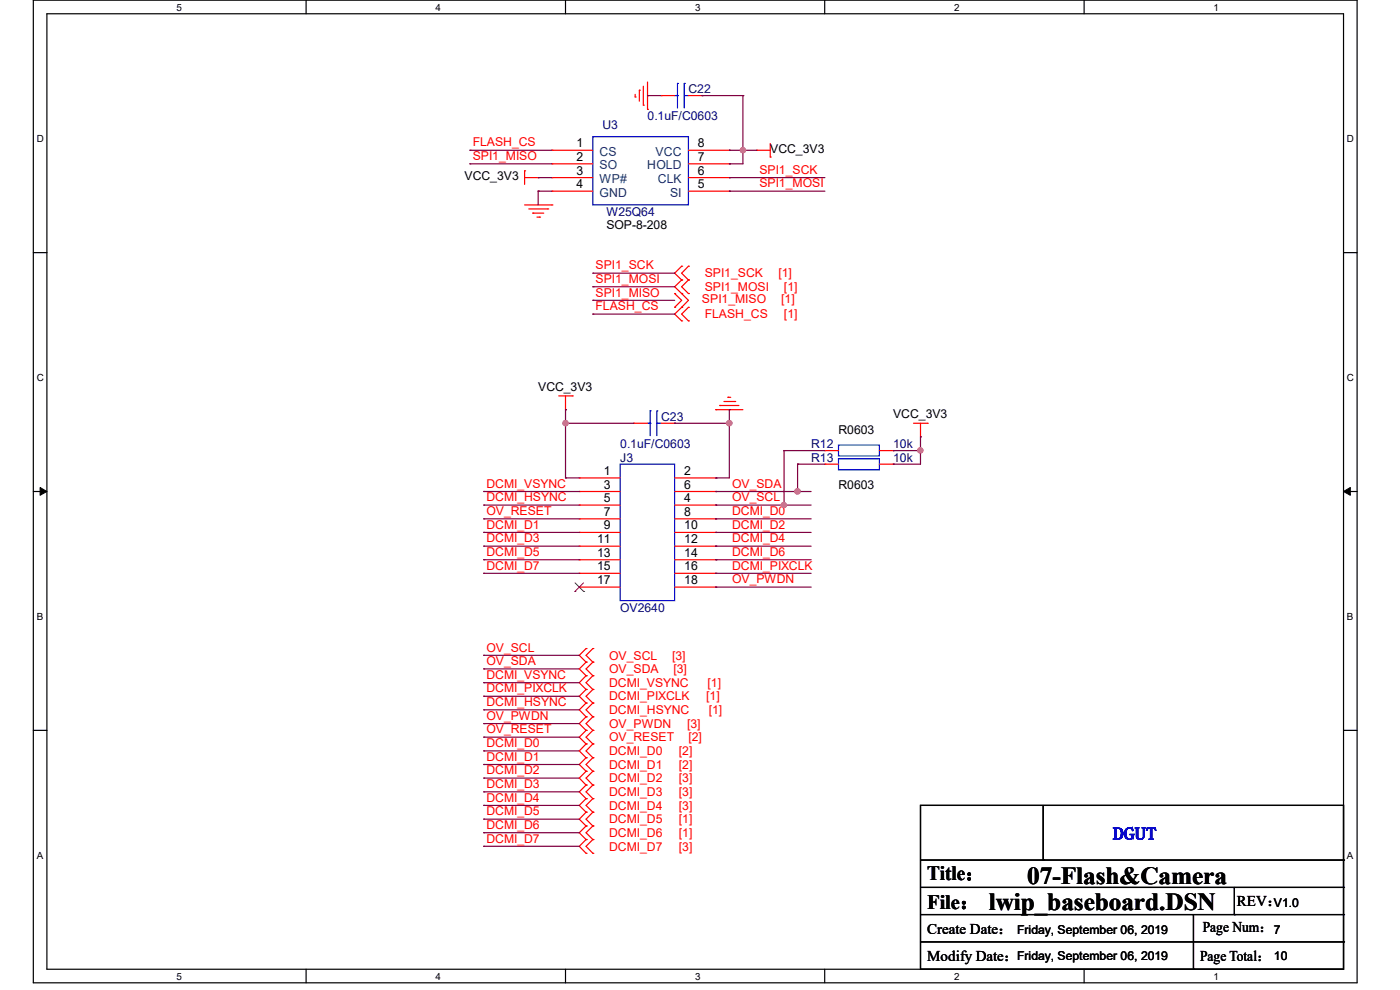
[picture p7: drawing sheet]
<svg xmlns="http://www.w3.org/2000/svg" width="297mm" height="210mm" viewBox="0 0 297 210" stroke-linecap="round" stroke-linejoin="round" font-family="sans-serif">
<path d="M7.1 0h280.8v208.5h-280.8zM9.9 2.9h275.1v202.7h-275.1z" fill="none" stroke="#000" stroke-width=".25"/>
<g fill="#fff">
<path d="M37.4 .3h1.2v2.4h-1.2z"/>
<path d="M37.4 205.9h1.2v2.3h-1.2z"/>
</g>
<path d="M64.9 0v2.9M64.9 205.6v2.9" fill="none" stroke="#000" stroke-width=".25"/>
<g fill="#fff">
<path d="M92.4 .3h1.2v2.4h-1.2z"/>
<path d="M92.4 205.9h1.2v2.3h-1.2z"/>
</g>
<path d="M120 0v2.9M120 205.6v2.9" fill="none" stroke="#000" stroke-width=".25"/>
<g fill="#fff">
<path d="M147.4 .3h1.2v2.4h-1.2z"/>
<path d="M147.4 205.9h1.2v2.3h-1.2z"/>
</g>
<path d="M175 0v2.9M175 205.6v2.9" fill="none" stroke="#000" stroke-width=".25"/>
<g fill="#fff">
<path d="M202.4 .3h1.2v2.4h-1.2z"/>
<path d="M202.4 205.9h1.2v2.3h-1.2z"/>
</g>
<path d="M230 0v2.9M230 205.6v2.9" fill="none" stroke="#000" stroke-width=".25"/>
<g fill="#fff">
<path d="M257.5 .3h1.1v2.4h-1.1z"/>
<path d="M257.5 205.9h1.1v2.3h-1.1z"/>
<path d="M7.8 28.2h1.5v2.4h-1.5z"/>
<path d="M285.7 28.2h1.5v2.4h-1.5z"/>
<path d="M7.8 78.9h1.5v2.3h-1.5z"/>
<path d="M285.7 78.9h1.5v2.3h-1.5z"/>
</g>
<path d="M7.1 53.6h2.8M285 53.6h2.9" fill="none" stroke="#000" stroke-width=".25"/>
<g fill="#fff">
<path d="M7.8 129.6h1.3v2.3h-1.3z"/>
<path d="M285.7 129.6h1.4v2.3h-1.4z"/>
</g>
<path d="M7.1 104.3h2.8M285 104.3h2.9" fill="none" stroke="#000" stroke-width=".25"/>
<path d="M8.5 103.4l1.4 .9-1.4 .8zM285 104.3l1.5-.9v1.7z" fill="#000" stroke="#000" stroke-width=".21"/>
<g fill="#fff">
<path d="M7.8 180.3h1.3v2.3h-1.3z"/>
<path d="M285.7 180.3h1.4v2.3h-1.4z"/>
</g>
<g fill="none" stroke="#000" stroke-width=".25">
<path d="M7.1 154.9h2.8M285 154.9h2.9M195.3 170.9h89.7v34.7h-89.7zM221.3 170.9v11.6M195.3 182.5h89.7M195.3 188.3h89.7M195.3 194h89.7M195.3 199.8h89.7M221.3 182.5h.1M253.2 194v11.6M261.9 194h.1M261.9 188.3v5.7"/>
<path d="M285 182.5h.1M285 188.3h.1M285 194h.1M285 199.8h.1M253.2 205.6h.1"/>
</g>
<g fill="none" stroke="#f00" stroke-width=".25">
<path d="M135.6 19.1h.1M135.6 19.1v2.4M136.5 18.3v4M137.4 17.4v5.8M111.3 36.2h.1M111.3 37.7h2.9M111.3 36.2v2.9M114.2 37.7h.1M117.1 31.9h.1M117.1 34.8h.1M117.1 37.7h.1M117.1 37.7h8.7"/>
<path d="M117.1 31.9h8.7M117.1 34.8h8.7M134.7 20.6h.1M134.7 20v.6M136.5 22.3h.1M137.4 23.2h.1M140.3 20.3h.1M140.3 20.3h2.8M146 37.7h8.7M146 31.9h8.7M146 20.3h2.9M146 34.8h8.7"/>
<path d="M148.9 20.3h.1M154.7 37.7h.1M154.7 34.8h.1M154.7 31.9h.1M160.5 31.9h.1M160.5 31.9h2.9M163.4 33.3h.1M163.4 30.4v2.9M111.3 43.5h5.8M112.2 44.3h4M113 45.2h.1M113 45.2h2.4"/>
<path d="M113.9 46.1h.6M114.5 46.1h.1M116.2 44.3h.1M117.1 43.5h.1M117.1 40.6h.1M117.1 40.6h8.7M144.6 56.5h.1M144.6 59.4h.1M144.6 56.5l-1.5 1.5 1.5 1.4M144.6 59.4l-1.5 1.4 1.5 1.5M146 59.4h.1M146 56.5h.1"/>
<path d="M146 56.5l-1.4 1.5 1.4 1.4M146 59.4l-1.4 1.4 1.4 1.5M146 40.6h8.7M154.7 40.6h.1M143.1 65.2h.1M143.1 62.3h.1M143.1 62.3l1.5 1.4-1.5 1.5M144.6 62.3h.1M144.6 65.2h.1M144.6 68.1h.1M144.6 65.2l-1.5 1.4 1.5 1.5M144.6 62.3l1.4 1.4-1.4 1.5"/>
<path d="M146 62.3h.1M146 68.1h.1M146 65.2h.1M146 65.2l-1.4 1.4 1.4 1.5M118.5 84h2.9M120 86.9h.1M120 84v2.9M121.4 84h.1M134.5 89.8h.1M134.5 89.8h2.9M140.3 89.8h2.8M143.1 89.8h.1"/>
<path d="M151.8 86.9h.1M151.8 86.9h5.8M152.7 86h.1M152.7 86h4.1M153.6 85.2h2.3M154.4 84.3h.1M154.4 84.3h.6M155.9 85.2h.1M175 95.6h.1M175 98.5h.1M175 95.6h2.9M175 98.5h2.9"/>
<path d="M186.6 95.6h2.9M186.6 98.5h2.9M189.5 95.6h.1M189.5 98.5h.1M193.8 89.8h2.9M195.3 92.7h.1M195.3 89.8v2.9M196.7 89.8h.1M122.9 101.4h.1M122.9 104.3h.1M122.9 107.1h.1M122.9 110.1h.1"/>
<path d="M122.9 112.9h.1M122.9 115.9h.1M122.9 118.7h.1M122.9 101.4h8.7M122.9 104.3h8.7M122.9 107.1h8.7M122.9 110.1h8.7M122.9 112.9h8.7M122.9 115.9h8.7M122.9 118.7h8.7M143.1 101.4h8.7M143.1 104.3h8.7"/>
<path d="M143.1 107.1h8.7M143.1 110.1h8.7M143.1 112.9h8.7M143.1 115.9h8.7M143.1 118.7h8.7M151.8 101.4h.1M151.8 107.1h.1M151.8 104.3h.1M151.8 110.1h.1M151.8 112.9h.1M151.8 115.9h.1M151.8 118.7h.1"/>
<path d="M122.9 121.6h.1M122.9 124.5h.1M122.9 121.6h8.7M122.9 124.5h8.7M124.3 137.6h.1M124.3 137.6l-1.4 1.4 1.4 1.5M125.8 137.6h.1M125.8 137.6l-1.5 1.4 1.5 1.5M143.1 121.6h8.7M143.1 124.5h8.7M151.8 121.6h.1M151.8 124.5h.1"/>
<path d="M124.3 140.5h.1M124.3 143.3h.1M124.3 146.3h.1M124.3 149.1h.1M124.3 152.1h.1M124.3 154.9h.1M124.3 157.8h.1M124.3 140.5l-1.4 1.4 1.4 1.4M124.3 143.3l-1.4 1.5 1.4 1.5M124.3 146.3l-1.4 1.4 1.4 1.4M124.3 149.1l-1.4 1.5 1.4 1.5M124.3 154.9l-1.4 1.5 1.4 1.4"/>
<path d="M124.3 152.1l-1.4 1.4 1.4 1.4M124.3 157.8l-1.4 1.5 1.4 1.4M125.8 140.5h.1M125.8 143.3h.1M125.8 146.3h.1M125.8 149.1h.1M125.8 152.1h.1M125.8 157.8h.1M125.8 154.9h.1M125.8 140.5l-1.5 1.4 1.5 1.4M125.8 143.3l-1.5 1.5 1.5 1.5M125.8 146.3l-1.5 1.4 1.5 1.4"/>
<path d="M125.8 149.1l-1.5 1.5 1.5 1.5M125.8 154.9l-1.5 1.5 1.5 1.4M125.8 152.1l-1.5 1.4 1.5 1.4M125.8 157.8l-1.5 1.5 1.5 1.4M124.3 160.7h.1M124.3 163.6h.1M124.3 166.5h.1M124.3 169.4h.1M124.3 172.3h.1M124.3 175.2h.1M124.3 178.1h.1M124.3 160.7l-1.4 1.5 1.4 1.4"/>
<path d="M124.3 163.6l-1.4 1.5 1.4 1.4M124.3 166.5l-1.4 1.5 1.4 1.4M124.3 169.4l-1.4 1.5 1.4 1.4M124.3 172.3l-1.4 1.5 1.4 1.4M124.3 175.2l-1.4 1.5 1.4 1.4M124.3 178.1l-1.4 1.4 1.4 1.5M125.8 160.7h.1M125.8 163.6h.1M125.8 166.5h.1M125.8 169.4h.1M125.8 172.3h.1M125.8 175.2h.1"/>
<path d="M125.8 178.1h.1M125.8 160.7l-1.5 1.5 1.5 1.4M125.8 163.6l-1.5 1.5 1.5 1.4M125.8 166.5l-1.5 1.5 1.5 1.4M125.8 169.4l-1.5 1.5 1.5 1.4M125.8 172.3l-1.5 1.5 1.5 1.4M125.8 175.2l-1.5 1.5 1.5 1.4M125.8 178.1l-1.5 1.4 1.5 1.5M124.3 181h.1M125.8 181h.1"/>
</g>
<g fill="none" stroke="#00f" stroke-width=".25">
<path d="M143.7 17.7h.1M143.7 17.7v5.2M145.2 17.7h.1M145.2 17.7v5.2M125.8 29h20.2v14.5h-20.2zM143.1 20.3h.6M143.7 20.3h.1M145.2 20.3h.1M145.2 20.3h.8M131.6 98.5h11.5v28.9h-11.5zM137.4 89.8h.5M137.9 89.8h.1"/>
<path d="M137.9 87.2h.1M137.9 87.2v5.2M139.4 87.2h.1M139.4 89.8h.1M139.4 89.8h.9M139.4 87.2v5.2M177.9 94.4h8.7v2.3h-8.7zM177.9 97.3h8.7v2.4h-8.7z"/>
</g>
<path d="M122 125.5h.1M122 123.7l1.8 1.8M123.8 123.7l-1.8 1.8M123.8 125.5h.1" fill="none" stroke="#804000" stroke-width=".21"/>
<g fill="none" stroke="#800040" stroke-width=".25">
<path d="M99.7 31.9h.1M99.7 34.8h.1M99.7 31.9h17.4M99.7 34.8h17.4M114.2 37.7h.1M114.2 37.7h2.9M137.4 20.3h.1M137.4 20.3h2.9M148.9 20.3h.1M148.9 20.3h8.7M154.7 34.8h.1M154.7 37.7h.1"/>
<path d="M154.7 31.9h.1M154.7 31.9h5.8M154.7 37.7h20.3M157.6 31.9h.1M157.6 20.3h.1M157.6 20.3v14.5h-2.9M114.2 40.6h.1M114.2 40.6h2.9M114.2 40.6v2.9M125.8 58h.1M125.8 58h17.3M154.7 40.6h.1"/>
<path d="M154.7 40.6h20.3M125.8 60.8h.1M125.8 63.7h.1M125.8 66.6h.1M125.8 60.8h17.3M125.8 63.7h17.3M125.8 66.6h17.3M120 89.8h.1M120 86.9h.1M120 89.8h14.5M120 86.9v14.5M143.1 89.8h.1"/>
<path d="M143.1 89.8h11.6M154.7 89.8h.1M154.7 86.9h.1M154.7 86.9v14.5h-2.9M166.3 95.6h.1M166.3 95.6h8.7M166.3 95.6v11.5M169.2 98.5h.1M169.2 98.5h5.8M169.2 98.5v5.8M189.5 98.5h.1M189.5 95.6h.1"/>
<path d="M189.5 95.6h5.8M195.3 92.7h.1M195.3 95.6h.1M195.3 92.7v5.8h-5.8M102.6 104.3h.1M102.6 107.1h.1M102.6 110.1h.1M102.6 112.9h.1M102.6 115.9h.1M102.6 118.7h.1M102.6 104.3h20.3M102.6 107.1h20.3"/>
<path d="M102.6 110.1h20.3M102.6 112.9h20.3M102.6 115.9h20.3M102.6 118.7h20.3M120 101.4h.1M120 101.4h2.9M151.8 101.4h.1M151.8 104.3h.1M151.8 107.1h.1M151.8 110.1h.1M151.8 112.9h.1M151.8 115.9h.1"/>
<path d="M151.8 118.7h.1M151.8 104.3h20.3M151.8 107.1h20.3M151.8 110.1h20.3M151.8 112.9h20.3M151.8 115.9h20.3M151.8 118.7h20.3M166.3 107.1h.1M169.2 104.3h.1M102.6 121.6h.1M102.6 139h.1M102.6 121.6h20.3"/>
<path d="M102.6 139h20.3M151.8 121.6h.1M151.8 124.5h.1M151.8 121.6h20.3M151.8 124.5h20.3M102.6 141.9h.1M102.6 159.3h.1M102.6 144.8h.1M102.6 147.7h.1M102.6 150.6h.1M102.6 153.5h.1M102.6 156.4h.1"/>
<path d="M102.6 141.9h20.3M102.6 159.3h20.3M102.6 144.8h20.3M102.6 147.7h20.3M102.6 150.6h20.3M102.6 153.5h20.3M102.6 156.4h20.3M102.6 165.1h.1M102.6 168h.1M102.6 179.5h.1M102.6 170.9h.1M102.6 162.2h.1"/>
<path d="M102.6 176.7h.1M102.6 173.8h.1M102.6 165.1h20.3M102.6 168h20.3M102.6 179.5h20.3M102.6 170.9h20.3M102.6 162.2h20.3M102.6 176.7h20.3M102.6 173.8h20.3"/>
</g>
<g fill="#f0f" stroke="#f0f" stroke-width=".25">
<circle cx="157.6" cy="31.9" r=".55"/>
<circle cx="120" cy="89.8" r=".55"/>
<circle cx="154.7" cy="89.8" r=".56"/>
<circle cx="169.2" cy="104.2" r=".56"/>
<circle cx="166.3" cy="107.1" r=".55"/>
<circle cx="195.2" cy="95.5" r=".55"/>
</g>
<g font-size="5.2">
<text x="217.9" y="187.5">07-Flash&amp;Camera</text>
<text x="209.8" y="193">lwip_baseboard.DSN</text>
</g>
<g font-size="4.3">
<text x="196.7" y="186.7">Title：</text>
<text x="196.7" y="192.7">File：</text>
</g>
<text font-size="3.7" fill="#00f" x="236.1" y="178.1">DGUT</text>
<g font-size="3.2">
<text x="255.2" y="197.7">Page Num：</text>
<text x="262.4" y="192.2">REV：</text>
<text x="196.7" y="203.8">Modify Date：</text>
<text x="196.7" y="198">Create Date：</text>
<text x="254.6" y="203.8">Page Total：</text>
</g>
<g font-size="2.6" fill="#000080">
<text x="146" y="19.7">C22</text>
<text x="127.8" y="27.3">U3</text>
<text x="137.4" y="25.5">0.1uF/C0603</text>
<text x="128.6" y="45.8">W25Q64</text>
<text x="140.2" y="89.2">C23</text>
<text x="131.6" y="95">0.1uF/C0603</text>
<text x="172.1" y="95">R12</text>
<text x="189.5" y="95">10k</text>
<text x="131.6" y="97.9">J3</text>
<text x="172.1" y="97.9">R13</text>
<text x="189.5" y="97.9">10k</text>
<text x="131.6" y="129.8">OV2640</text>
</g>
<g font-size="2.6" fill="#f00">
<text x="100.3" y="31.1">FLASH_CS</text>
<text x="100.3" y="34">SPI1_MISO</text>
<text x="161.1" y="36.9">SPI1_SCK</text>
<text x="161.1" y="39.8">SPI1_MOSI</text>
<text x="126.4" y="57.2">SPI1_SCK</text>
<text x="149.5" y="58.8">SPI1_SCK</text>
<text x="165.1" y="58.8">[1]</text>
<text x="126.4" y="60">SPI1_MOSI</text>
<text x="126.4" y="62.9">SPI1_MISO</text>
<text x="126.4" y="65.8">FLASH_CS</text>
<text x="148.9" y="64.3">SPI1_MISO</text>
<text x="149.5" y="61.7">SPI1_MOSI</text>
<text x="165.7" y="64.3">[1]</text>
<text x="166.3" y="61.7">[1]</text>
<text x="149.5" y="67.5">FLASH_CS</text>
<text x="166.3" y="67.5">[1]</text>
<text x="103.2" y="103.5">DCMI_VSYNC</text>
<text x="103.2" y="106.3">DCMI_HSYNC</text>
<text x="155.3" y="103.5">OV_SDA</text>
<text x="155.3" y="106.3">OV_SCL</text>
<text x="103.2" y="109.3">OV_RESET</text>
<text x="103.2" y="112.1">DCMI_D1</text>
<text x="155.3" y="109.3">DCMI_D0</text>
<text x="155.3" y="112.1">DCMI_D2</text>
<text x="103.2" y="115.1">DCMI_D3</text>
<text x="103.2" y="117.9">DCMI_D5</text>
<text x="155.3" y="115.1">DCMI_D4</text>
<text x="155.3" y="117.9">DCMI_D6</text>
<text x="103.2" y="120.8">DCMI_D7</text>
<text x="155.3" y="120.8">DCMI_PIXCLK</text>
<text x="155.3" y="123.7">OV_PWDN</text>
<text x="103.2" y="141.1">OV_SDA</text>
<text x="103.2" y="138.2">OV_SCL</text>
<text x="129.2" y="139.9">OV_SCL</text>
<text x="129.2" y="142.8">OV_SDA</text>
<text x="142.6" y="139.9">[3]</text>
<text x="142.9" y="142.8">[3]</text>
<text x="103.2" y="144">DCMI_VSYNC</text>
<text x="103.2" y="146.9">DCMI_PIXCLK</text>
<text x="103.2" y="149.8">DCMI_HSYNC</text>
<text x="129.2" y="145.7">DCMI_VSYNC</text>
<text x="129.2" y="148.6">DCMI_PIXCLK</text>
<text x="149.8" y="148.6">[1]</text>
<text x="150.1" y="145.7">[1]</text>
<text x="103.2" y="152.7">OV_PWDN</text>
<text x="103.2" y="155.6">OV_RESET</text>
<text x="129.2" y="151.5">DCMI_HSYNC</text>
<text x="129.2" y="154.4">OV_PWDN</text>
<text x="145.8" y="154.4">[3]</text>
<text x="150.4" y="151.5">[1]</text>
<text x="103.2" y="158.5">DCMI_D0</text>
<text x="103.2" y="161.4">DCMI_D1</text>
<text x="129.2" y="157.3">OV_RESET</text>
<text x="129.2" y="160.1">DCMI_D0</text>
<text x="144" y="160.1">[2]</text>
<text x="146" y="157.3">[2]</text>
<text x="103.2" y="164.3">DCMI_D2</text>
<text x="103.2" y="167.2">DCMI_D3</text>
<text x="129.2" y="163.1">DCMI_D1</text>
<text x="129.2" y="165.9">DCMI_D2</text>
<text x="144" y="163.1">[2]</text>
<text x="144" y="165.9">[3]</text>
<text x="103.2" y="170.1">DCMI_D4</text>
<text x="103.2" y="173">DCMI_D5</text>
<text x="129.2" y="168.9">DCMI_D3</text>
<text x="129.2" y="171.7">DCMI_D4</text>
<text x="144" y="168.9">[3]</text>
<text x="144" y="171.7">[3]</text>
<text x="103.2" y="178.7">DCMI_D7</text>
<text x="103.2" y="175.9">DCMI_D6</text>
<text x="129.2" y="174.6">DCMI_D5</text>
<text x="129.2" y="177.5">DCMI_D6</text>
<text x="144" y="174.6">[1]</text>
<text x="144" y="177.5">[1]</text>
<text x="129.2" y="180.4">DCMI_D7</text>
<text x="144" y="180.4">[3]</text>
</g>
<g font-size="2.6">
<text x="122.3" y="31.2">1</text>
<text x="122.3" y="34.1">2</text>
<text x="148.1" y="34.1">7</text>
<text x="148.1" y="31.2">8</text>
<text x="163.4" y="32.5">VCC_3V3</text>
<text x="98.6" y="38.3">VCC_3V3</text>
<text x="122.3" y="37">3</text>
<text x="122.3" y="39.9">4</text>
<text x="148.1" y="39.9">5</text>
<text x="148.1" y="37">6</text>
<text x="128.6" y="48.7">SOP-8-208</text>
<text x="114.2" y="82.8">VCC_3V3</text>
<text x="189.5" y="88.6">VCC_3V3</text>
<text x="177.9" y="92.1">R0603</text>
<text x="128.1" y="100.8">1</text>
<text x="145.2" y="100.8">2</text>
<text x="128.1" y="103.6">3</text>
<text x="128.1" y="106.5">5</text>
<text x="145.2" y="106.5">4</text>
<text x="145.2" y="103.6">6</text>
<text x="177.9" y="103.7">R0603</text>
<text x="128.1" y="109.4">7</text>
<text x="128.1" y="112.3">9</text>
<text x="145.2" y="109.4">8</text>
<text x="145.2" y="112.3">10</text>
<text x="126.7" y="115.2">11</text>
<text x="126.7" y="118.1">13</text>
<text x="145.2" y="115.2">12</text>
<text x="145.2" y="118.1">14</text>
<text x="126.7" y="121">15</text>
<text x="126.7" y="123.9">17</text>
<text x="145.2" y="121">16</text>
<text x="145.2" y="123.9">18</text>
<text x="270.3" y="192.3">V1.0</text>
<text x="215.8" y="198.1">Friday, September 06, 2019</text>
<text x="215.8" y="203.6">Friday, September 06, 2019</text>
<text x="270.3" y="198.1">7</text>
<text x="270.3" y="203.6">10</text>
</g>
<g font-size="2.6" fill="#004080">
<text x="127.2" y="33.1">CS</text>
<text x="127.2" y="35.9">SO</text>
<text x="137.3" y="35.9">HOLD</text>
<text x="139.1" y="33.1">VCC</text>
<text x="127.2" y="38.9">WP#</text>
<text x="127.2" y="41.7">GND</text>
<text x="139.5" y="38.9">CLK</text>
<text x="142.2" y="41.7">SI</text>
</g>
<g font-size="2.1">
<text x="37.4" y="2.2">5</text>
<text x="92.4" y="2.2">4</text>
<text x="147.4" y="2.2">3</text>
<text x="202.4" y="2.2">2</text>
<text x="257.5" y="2.2">1</text>
<text x="7.8" y="30.1">D</text>
<text x="285.8" y="30.1">D</text>
<text x="7.8" y="80.8">C</text>
<text x="285.8" y="80.8">C</text>
<text x="7.8" y="131.5">B</text>
<text x="285.8" y="131.5">B</text>
<text x="7.8" y="182.2">A</text>
<text x="285.8" y="182.2">A</text>
<text x="37.4" y="207.8">5</text>
<text x="92.4" y="207.8">4</text>
<text x="147.4" y="207.8">3</text>
<text x="202.4" y="207.8">2</text>
<text x="257.5" y="207.8">1</text>
</g>
</svg>
